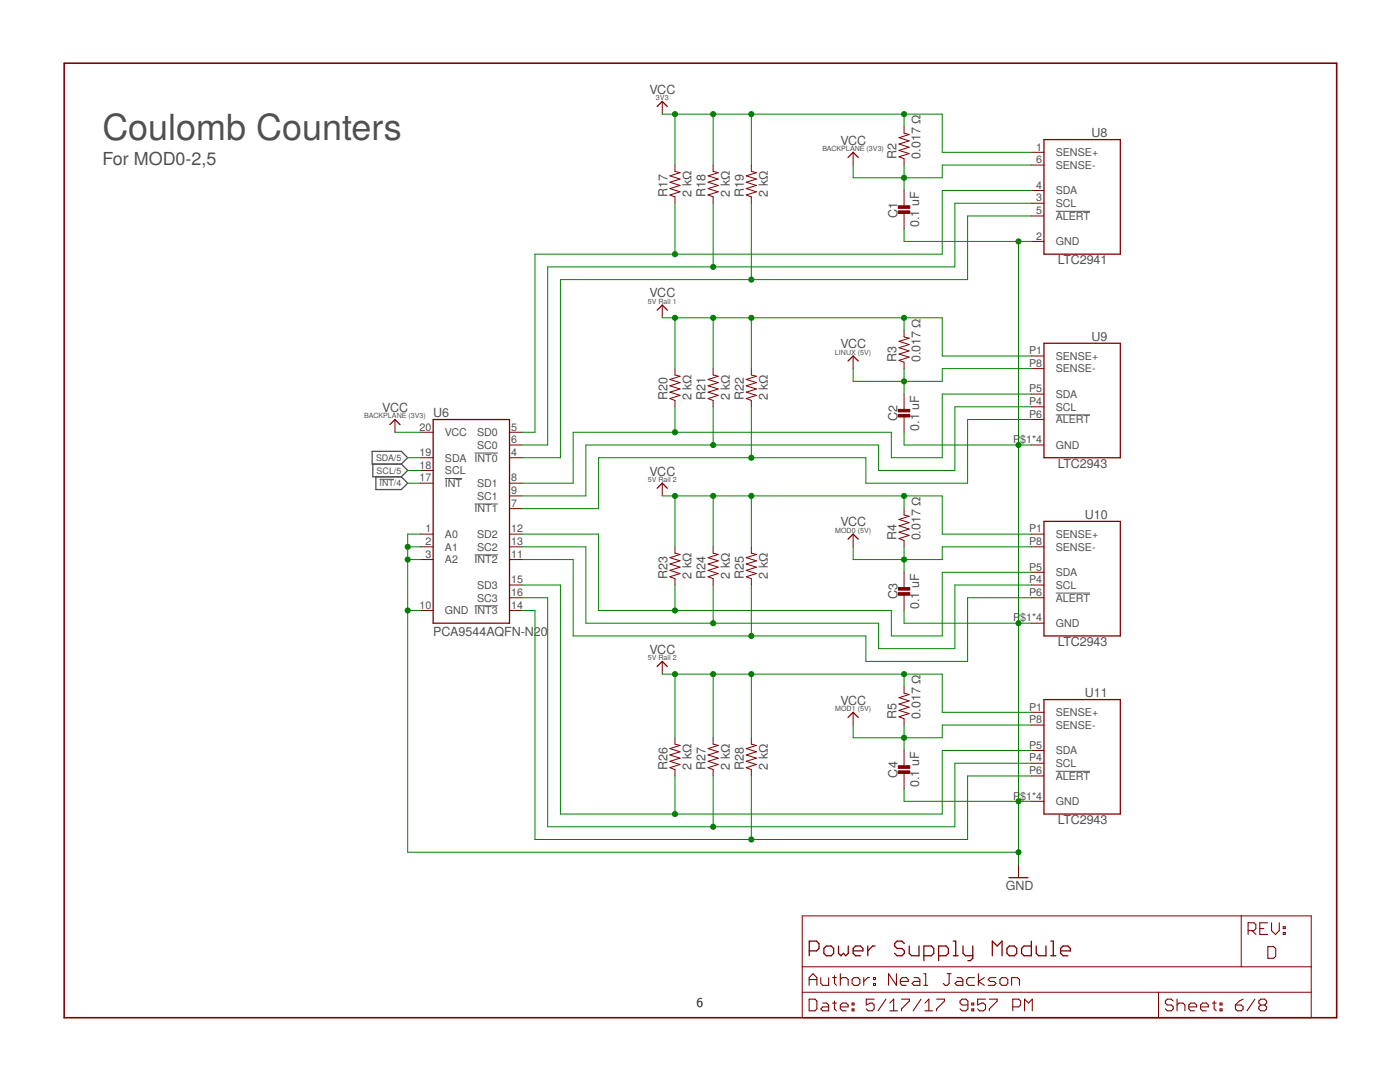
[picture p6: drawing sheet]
<svg xmlns="http://www.w3.org/2000/svg" width="279mm" height="216mm" viewBox="0 0 279 216" stroke-linecap="round" stroke-linejoin="round" font-family="sans-serif">
<path d="M210.7 42.2h6.8M75.8 95.6h2.8M88.8 95.5h3.4M94.7 90.4h4.7M210.7 82.8h6.8M94.7 100.6h4.7M94.7 110.7h4.7M210.7 118.3h6.8M94.7 120.9h4.7M210.7 153.9h6.8" fill="none" stroke="#505050" stroke-width=".2"/>
<path d="M74.3 90.1h5.8l1.3 1.2-1.3 1.3h-5.8zM74.4 92.6v2.5h5.7M75 95.1v2.6h5.1l1.3-1.3-1.3-1.3M80.1 92.6l1.3 1.3-1.3 1.2" fill="none" stroke="#505050" stroke-width=".25"/>
<g fill="none" stroke="#800000" stroke-width=".2">
<path d="M132.2 20.2v2.6M134.7 32.9v1.3l1 .3-2 .6 2 .6-2 .7 2 .6-2 .6 2 .7-2 .6 1 .4v1.3M142.3 32.9v1.3l1 .3-2 .6 2 .6-2 .7 2 .6-2 .6 2 .7-2 .6 1 .4v1.3M149.9 32.9v1.3l1.1 .3-2.1 .6 2.1 .6-2.1 .7 2.1 .6-2.1 .6 2.1 .7-2.1 .6 1 .4v1.3M170.3 30.4v2.5M180.4 25.3v1.3l1 .2-2 .7 2 .6-2 .6 2 .7-2 .6 2 .6-2 .7 1 .4v1.2M180.4 38v3.1M205.8 30.4h2.5M205.8 32.9h2.5M205.8 38h2.5M180.4 42.3v3.3M205.8 40.6h2.5"/>
<path d="M205.8 43.1h2.5M205.8 48.2h2.5M132.2 60.9v2.5M134.7 73.6v1.2l1 .3-2 .6 2 .6-2 .7 2 .6-2 .7 2 .6-2 .6 1 .4v1.3M142.3 73.6v1.2l1 .3-2 .6 2 .6-2 .7 2 .6-2 .7 2 .6-2 .6 1 .4v1.3M149.9 73.6v1.2l1.1 .3-2.1 .6 2.1 .6-2.1 .7 2.1 .6-2.1 .7 2.1 .6-2.1 .6 1 .4v1.3M170.3 71v2.6M180.4 66v1.2l1 .3-2 .6 2 .6-2 .7 2 .6-2 .7 2 .6-2 .6 1 .4v1.3M180.4 78.6v3.1M205.8 71h2.5M205.8 73.6h2.5M205.8 78.6h2.5"/>
<path d="M78.8 83.7v2.6M83.9 91.3h2.5M83.9 86.3h2.5M83.9 96.4h2.5M83.9 93.9h2.5M101.7 91.3h2.5M101.7 86.3h2.5M101.7 88.8h2.5M101.7 96.4h2.5M101.7 99h2.5M132.2 96.4v2.6M180.4 83v3.3"/>
<path d="M205.8 88.8h2.5M205.8 81.2h2.5M205.8 83.7h2.5M83.9 106.6h2.5M83.9 109.1h2.5M83.9 111.7h2.5M101.7 106.6h2.5M101.7 109.1h2.5M101.7 111.7h2.5M101.7 101.5h2.5M101.7 116.7h2.5M101.7 119.3h2.5"/>
<path d="M134.7 109.1v1.3l1 .2-2 .7 2 .6-2 .6 2 .7-2 .6 2 .6-2 .7 1 .4v1.2M142.3 109.1v1.3l1 .2-2 .7 2 .6-2 .6 2 .7-2 .6 2 .6-2 .7 1 .4v1.2M149.9 109.1v1.3l1.1 .2-2.1 .7 2.1 .6-2.1 .6 2.1 .7-2.1 .6 2.1 .6-2.1 .7 1 .4v1.2M170.3 106.6v2.5M180.4 101.5v1.3l1 .2-2 .7 2 .6-2 .6 2 .7-2 .6 2 .6-2 .7 1 .3v1.3M180.4 114.2v3M180.4 118.5v3.3M205.8 106.6h2.5M205.8 109.1h2.5M205.8 116.7h2.5M205.8 119.3h2.5M205.8 114.2h2.5"/>
<path d="M83.9 121.8h2.5M101.7 121.8h2.5M132.2 132v2.5M180.4 137.1v1.2l1 .3-2 .6 2 .6-2 .7 2 .6-2 .7 2 .6-2 .6 1 .4v1.3M205.8 124.4h2.5M134.7 147.2v1.3l1 .2-2 .7 2 .6-2 .6 2 .7-2 .6 2 .6-2 .7 1 .4v1.2M142.3 147.2v1.3l1 .2-2 .7 2 .6-2 .6 2 .7-2 .6 2 .6-2 .7 1 .4v1.2M149.9 147.2v1.3l1.1 .2-2.1 .7 2.1 .6-2.1 .6 2.1 .7-2.1 .6 2.1 .6-2.1 .7 1 .4v1.2M170.3 142.1v2.6M180.4 149.8v3M180.4 154.1v3.3M205.8 142.1h2.5"/>
<path d="M205.8 144.7h2.5M205.8 149.8h2.5M205.8 152.3h2.5M205.8 154.8h2.5M205.8 159.9h2.5M203.3 172.6v2.5M160.1 182.8h101.6v20.3h-101.6zM160.1 198h101.6M160.1 192.9h101.6M231.2 198v5.1M247.7 182.8v10.1"/>
</g>
<g fill="none" stroke="#800000" stroke-width=".25">
<path d="M131.1 21.3l1.1-1.1 1 1.1M169.2 31.4l1.1-1 1 1M208.3 27.9h15.3v22.8h-15.3zM131.1 61.9l1.1-1 1 1M169.2 72l1.1-1 1 1M208.3 68.5h15.3v22.8h-15.3zM77.8 84.7l1-1 1 1M86.4 83.7h15.3v40.7h-15.3zM131.1 97.4l1.1-1 1 1M169.2 107.6l1.1-1 1 1M208.3 104h15.3v22.9h-15.3zM131.1 133l1.1-1 1 1"/>
<path d="M208.3 139.6h15.3v22.8h-15.3zM169.2 143.2l1.1-1.1 1 1.1M201.4 175.1h3.8M161.5 189.7h1.5l.4-.4v-1l-.4-.5h-1.5v2.9M164.4 189.3l.5-.5h1l.5 .5v.9l-.5 .5h-1l-.5-.5zM167.3 188.8v1.4l.5 .5 .5-.5 .5 .5 .5-.5v-1.4M170.3 189.7h1.9v-.4l-.5-.5h-.9l-.5 .5v.9l.5 .5h.9M173.2 188.8v1.9M174.6 188.8h-.4l-1 .9M180.5 188.3l-.5-.5h-1l-.5 .5v.5l.5 .5h1l.5 .4v.5l-.5 .5h-1l-.5-.5M181.5 188.8v1.4l.4 .5h1.5v-1.9M184.4 190.7h1.5l.5-.5v-.9l-.5-.5h-1.5v2.9"/>
<path d="M187.3 190.7h1.5l.5-.5v-.9l-.5-.5h-1.5v2.9M190.2 187.8h.5v2.9M190.2 190.7h1M192.2 188.8v1.4l.5 .5h1.4M194.1 188.8v2.4l-.4 .5h-.5M198 190.7v-2.9l1 1 1-1v2.9M201 189.3l.4-.5h1l.5 .5v.9l-.5 .5h-1l-.4-.5zM205.8 187.8v2.9h-1.4l-.5-.5v-.9l.5-.5h1.4M206.8 188.8v1.4l.5 .5h1.4v-1.9M209.7 187.8h.5v2.9M209.7 190.7h1M211.7 189.7h1.9v-.4l-.5-.5h-.9l-.5 .5v.9l.5 .5h.9"/>
</g>
<g fill="#800000" stroke="#800000" stroke-width=".2">
<path d="M179.3 41.1h2.3v.5h-2.3z"/>
<path d="M179.3 42.1h2.3v.5h-2.3z"/>
<path d="M179.3 81.7h2.3v.5h-2.3z"/>
<path d="M179.3 82.7h2.3v.5h-2.3z"/>
<path d="M179.3 117.2h2.3v.6h-2.3z"/>
<path d="M179.3 118.3h2.3v.5h-2.3z"/>
<path d="M179.3 152.8h2.3v.5h-2.3z"/>
<path d="M179.3 153.8h2.3v.5h-2.3z"/>
</g>
<path d="M12.8 12.6h254v190.5h-254z" fill="none" stroke="#800000" stroke-width=".32"/>
<g fill="none" stroke="#800000" stroke-width=".21">
<path d="M161.5 196.6v-1.5l.7-.8 .8 .8v1.5M161.5 199.4h1.1l.4 .3v1.6l-.4 .4h-1.1zM161.5 195.5h1.5M163.8 195.1v1.1l.4 .4h1.2v-1.5M166.1 195.1h.8M166.5 194.7v1.5l.4 .4M166.5 199.7v1.6l.4 .4M167.7 194.3v2.3M167.7 195.5l.4-.4h.8l.4 .4v1.1M170.4 195.1h.8l.4 .4v.7l-.4 .4h-.8l-.3-.4v-.7zM172.4 195.1v1.5M173.5 195.1h-.3l-.8 .7"/>
<path d="M174.3 195.1h.4v.4h-.4zM174.3 196.2h.4v.4h-.4zM174.5 199.4h-1.6v1.1l.8-.3h.4l.4 .3v.8l-.4 .4h-.8l-.4-.4M176.8 199.4l-1.6 2.3M178.9 194.3v2.3l-1.6-2.3v2.3M179.7 195.8h1.6v-.3l-.5-.4h-.7l-.4 .4v.7l.4 .4h.7M179.9 199.4h1.6v.3l-1.6 1.6v.4M182.4 195.1h.8l.4 .4v1.1h-1.2l-.4-.4 .4-.4h1.2M183.8 199.4l-1.6 2.3M184.4 196.6h.7M184.4 194.3h.3v2.3M186.9 199.4h1.6v.3l-1.6 1.6v.4"/>
<path d="M189 194.3h.8M189.4 194.3v1.9l-.4 .4h-.4l-.3-.4M191 195.1h.8l.4 .4v1.1h-1.2l-.4-.4 .4-.4h1.2M194.5 195.1h-1.2l-.4 .4v.7l.4 .4h1.2M195.3 194.3v2.3M196.4 195.1l-1.1 .7 1.1 .8M196.7 199.4h-1.6v1.1l.8-.3h.4l.4 .3v.8l-.4 .4h-.8l-.4-.4M197.4 199.4h1.6v.3l-1.6 1.6v.4M198.8 195.1h-1.2l-.4 .4 .4 .3h.8l.4 .4-.4 .4h-1.2M199.6 195.5l.3-.4h.8l.4 .4v.7l-.4 .4h-.8l-.3-.4zM201.9 196.6v-1.5h1.2l.4 .4v1.1M234.1 199.7l-.4-.3h-.7l-.4 .3v.5l.4 .3h.7l.4 .4v.4l-.4 .4h-.7l-.4-.4"/>
<path d="M234.9 199.4v2.3M242.3 199.7v1.6l.4 .4M248.1 199.4l-.8 .3-.8 .8M249.1 185.7h1.2l.3-.4v-.8l-.3-.4h-1.2v2.4M249.9 185.7l.7 .8M250.4 199.4l-1.5 2.3M251.4 185.3h.8M253 184.1h-1.6v2.4h1.6M253 188.9h1.2l.4 .4v1.5l-.4 .4h-1.2zM253.8 184.1v1.6l.8 .8 .7-.8v-1.6M256.1 186.1h.4v.4h-.4zM256.1 184.9h.4v.4h-.4z"/>
<path d="M164.2 200.2h.8l.4 .3v1.2h-1.2l-.4-.4 .4-.4h1.2M166.1 200.2h.8M167.7 200.9h1.6v-.4l-.4-.3h-.8l-.4 .3v.8l.4 .4h.8M170.1 201.3h.3v.4h-.3zM170.1 200.2h.3v.3h-.3zM177.6 201.7h1.5M177.6 200.2l.8-.8v2.3M184.6 201.7h1.5M184.6 200.2l.8-.8v2.3M193.2 200.5h-1.2l-.4-.3v-.5l.4-.3h.8l.4 .3v1.6l-.4 .4h-.8l-.4-.4M194 201.3h.3v.4h-.3zM194 200.2h.3v.3h-.3z"/>
<path d="M202.1 200.9h1.2l.4-.4v-.8l-.4-.3h-1.2v2.3M204.5 201.7v-2.3l.8 .8 .7-.8v2.3M234.9 200.5l.4-.3h.8l.4 .3v1.2M237.3 200.9h1.5v-.4l-.4-.3h-.8l-.3 .3v.8l.3 .4h.8M239.6 200.9h1.6v-.4l-.4-.3h-.8l-.4 .3v.8l.4 .4h.8M241.9 200.2h.8M243.5 201.3h.4v.4h-.4zM243.5 200.2h.4v.3h-.4zM246.5 200.5h1.2l.4 .4v.4l-.4 .4h-.8l-.4-.4zM251.6 200.5l-.4 .4v.4l.4 .4h.8l.4-.4v-.4l-.4-.4M251.6 200.5l-.4-.3v-.5l.4-.3h.8l.4 .3v.5l-.4 .3M251.6 200.5h.8"/>
</g>
<g fill="none" stroke="#008000" stroke-width=".2">
<path d="M132.2 22.8h55.8v7.6h17.8M134.7 22.8v10.1M142.3 22.8v10.1M149.9 22.8v10.1M170.3 32.9v2.6h17.7v-2.6h17.8M180.4 22.8v2.5M180.4 32.9v5.1M205.8 38h-17.8v12.7h-81.2v35.6h-2.6M134.7 40.6v10.1M142.3 40.6v12.7M149.9 40.6v15.2M180.4 45.6v2.6h25.4"/>
<path d="M203.3 48.2v124.4M205.8 40.6h-15.2v12.7h-81.3v35.5h-5.1M205.8 43.1h-12.7v12.7h-81.3v35.5h-7.6M132.2 63.4h55.8v7.6h17.8M134.7 63.4v10.2M142.3 63.4v10.2M149.9 63.4v10.2M170.3 73.6v2.5h17.7v-2.5h17.8M180.4 63.4v2.6M180.4 73.6v5M205.8 78.6h-17.8v12.7h-10.1v-5h-63.5v10.1h-10.2M78.8 86.3h5.1"/>
<path d="M81.4 91.3h2.5M81.4 93.9h2.5M81.4 96.4h2.5M132.2 99h55.8v7.6h17.8M134.7 81.2v5.1M134.7 99v10.1M142.3 81.2v7.6M142.3 99v10.1M149.9 81.2v10.1M149.9 99v10.1M180.4 86.3v2.5h25.4M180.4 99v2.5"/>
<path d="M205.8 81.2h-15.2v12.7h-15.3v-5.1h-58.4v10.2h-12.7M205.8 83.7h-12.7v12.7h-20.3v-5.1h-53.3v10.2h-15.3M81.4 109.1h2.5M81.4 111.7h2.5M83.9 106.6h-2.5v63.5h121.9M104.2 106.6h15.3v15.2h58.4v5.1h10.1v-12.7h17.8M104.2 116.7h7.6v45.7h76.2v-12.6h17.8M104.2 119.3h5.1v45.7h81.3v-12.7h15.2M104.2 109.1h12.7v15.3h58.4v5h15.3v-12.7h15.2M104.2 111.7h10.2v15.2h58.4v5.1h20.3v-12.7h12.7M134.7 116.7v5.1M142.3 116.7v7.7"/>
<path d="M149.9 116.7v10.2M170.3 109.1v2.6h17.7v-2.6h17.8M180.4 109.1v5.1M81.4 121.8h2.5M104.2 121.8h2.6v45.7h86.3v-12.7h12.7M132.2 134.5h55.8v7.6h17.8M134.7 134.5v12.7M142.3 134.5v12.7M149.9 134.5v12.7M180.4 121.8v2.6h25.4M180.4 134.5v2.6M134.7 154.8v7.6"/>
<path d="M142.3 154.8v10.2M149.9 154.8v12.7M170.3 144.7v2.5h17.7v-2.5h17.8M180.4 144.7v5.1M180.4 157.4v2.5h25.4"/>
</g>
<g fill="#008000" stroke="#008000" stroke-width=".2">
<circle cx="134.7" cy="50.7" r=".51"/>
<circle cx="142.3" cy="53.3" r=".51"/>
<circle cx="134.7" cy="121.8" r=".51"/>
<circle cx="142.3" cy="124.4" r=".51"/>
<circle cx="149.9" cy="126.9" r=".51"/>
<circle cx="134.7" cy="162.4" r=".51"/>
<circle cx="142.3" cy="165" r=".51"/>
<circle cx="149.9" cy="167.5" r=".51"/>
<circle cx="180.4" cy="35.5" r=".51"/>
<circle cx="180.4" cy="63.4" r=".51"/>
<circle cx="134.7" cy="63.4" r=".51"/>
<circle cx="142.3" cy="63.4" r=".51"/>
<circle cx="149.9" cy="63.4" r=".51"/>
<circle cx="149.9" cy="55.8" r=".51"/>
<circle cx="134.7" cy="86.3" r=".51"/>
<circle cx="142.3" cy="88.8" r=".51"/>
<circle cx="149.9" cy="91.3" r=".51"/>
<circle cx="203.3" cy="88.8" r=".51"/>
<circle cx="203.3" cy="48.2" r=".51"/>
<circle cx="203.3" cy="124.4" r=".51"/>
<circle cx="203.3" cy="159.9" r=".51"/>
<circle cx="81.4" cy="111.7" r=".51"/>
<circle cx="81.4" cy="121.8" r=".51"/>
<circle cx="203.3" cy="170.1" r=".51"/>
<circle cx="81.4" cy="109.1" r=".51"/>
<circle cx="180.4" cy="22.8" r=".51"/>
<circle cx="134.7" cy="22.8" r=".51"/>
<circle cx="142.3" cy="22.8" r=".51"/>
<circle cx="149.9" cy="22.8" r=".51"/>
<circle cx="180.4" cy="76.1" r=".51"/>
<circle cx="180.4" cy="111.7" r=".51"/>
<circle cx="180.4" cy="147.2" r=".51"/>
<circle cx="180.4" cy="99" r=".51"/>
<circle cx="134.7" cy="99" r=".51"/>
<circle cx="142.3" cy="99" r=".51"/>
<circle cx="149.9" cy="99" r=".51"/>
<circle cx="180.4" cy="134.5" r=".51"/>
<circle cx="134.7" cy="134.5" r=".51"/>
<circle cx="142.3" cy="134.5" r=".51"/>
<circle cx="149.9" cy="134.5" r=".51"/>
</g>
<text font-size="7.2" fill="#505050" x="20.4" y="27.9">Coulomb Counters</text>
<text font-size="3.6" fill="#505050" x="20.4" y="32.9">For MOD0-2,5</text>
<text font-size="2.7" x="139" y="200.9">6</text>
<g font-size="2.5" fill="#505050">
<text x="129.6" y="18.7">VCC</text>
<text x="167.7" y="28.9">VCC</text>
<text x="217.9" y="27.3">U8</text>
<text x="178.9" y="31.7" transform="rotate(-90 178.9 31.7)">R2</text>
<text x="183.7" y="31.7" transform="rotate(-90 183.7 31.7)">0.017 Ω</text>
<text x="133.2" y="39.3" transform="rotate(-90 133.2 39.3)">R17</text>
<text x="138" y="39.3" transform="rotate(-90 138 39.3)">2 kΩ</text>
<text x="140.8" y="39.3" transform="rotate(-90 140.8 39.3)">R18</text>
<text x="145.6" y="39.3" transform="rotate(-90 145.6 39.3)">2 kΩ</text>
<text x="148.4" y="39.3" transform="rotate(-90 148.4 39.3)">R19</text>
<text x="153.2" y="39.3" transform="rotate(-90 153.2 39.3)">2 kΩ</text>
<text x="179.1" y="43.4" transform="rotate(-90 179.1 43.4)">C1</text>
<text x="183.5" y="45.4" transform="rotate(-90 183.5 45.4)">0.1 uF</text>
<text x="211.1" y="52.7">LTC2941</text>
<text x="129.6" y="59.3">VCC</text>
<text x="167.7" y="69.5">VCC</text>
<text x="217.9" y="68">U9</text>
<text x="178.9" y="72.3" transform="rotate(-90 178.9 72.3)">R3</text>
<text x="183.7" y="72.3" transform="rotate(-90 183.7 72.3)">0.017 Ω</text>
<text x="76.3" y="82.2">VCC</text>
<text x="86.5" y="83.2">U6</text>
<text x="133.2" y="79.9" transform="rotate(-90 133.2 79.9)">R20</text>
<text x="138" y="79.9" transform="rotate(-90 138 79.9)">2 kΩ</text>
<text x="140.8" y="79.9" transform="rotate(-90 140.8 79.9)">R21</text>
<text x="145.6" y="79.9" transform="rotate(-90 145.6 79.9)">2 kΩ</text>
<text x="148.4" y="79.9" transform="rotate(-90 148.4 79.9)">R22</text>
<text x="153.2" y="79.9" transform="rotate(-90 153.2 79.9)">2 kΩ</text>
<text x="179.1" y="84" transform="rotate(-90 179.1 84)">C2</text>
<text x="183.5" y="86" transform="rotate(-90 183.5 86)">0.1 uF</text>
<text x="129.6" y="94.9">VCC</text>
<text x="211.1" y="93.4">LTC2943</text>
<text x="167.7" y="105.1">VCC</text>
<text x="178.9" y="107.8" transform="rotate(-90 178.9 107.8)">R4</text>
<text x="183.7" y="107.8" transform="rotate(-90 183.7 107.8)">0.017 Ω</text>
<text x="216.5" y="103.5">U10</text>
<text x="133.2" y="115.5" transform="rotate(-90 133.2 115.5)">R23</text>
<text x="138" y="115.5" transform="rotate(-90 138 115.5)">2 kΩ</text>
<text x="140.8" y="115.5" transform="rotate(-90 140.8 115.5)">R24</text>
<text x="145.6" y="115.5" transform="rotate(-90 145.6 115.5)">2 kΩ</text>
<text x="148.4" y="115.5" transform="rotate(-90 148.4 115.5)">R25</text>
<text x="153.2" y="115.5" transform="rotate(-90 153.2 115.5)">2 kΩ</text>
<text x="179.1" y="119.6" transform="rotate(-90 179.1 119.6)">C3</text>
<text x="183.5" y="121.5" transform="rotate(-90 183.5 121.5)">0.1 uF</text>
<text x="86.5" y="126.9">PCA9544AQFN-N20</text>
<text x="129.6" y="130.4">VCC</text>
<text x="211.1" y="128.9">LTC2943</text>
<text x="167.7" y="140.6">VCC</text>
<text x="178.9" y="143.4" transform="rotate(-90 178.9 143.4)">R5</text>
<text x="183.7" y="143.4" transform="rotate(-90 183.7 143.4)">0.017 Ω</text>
<text x="216.5" y="139.1">U11</text>
<text x="133.2" y="153.6" transform="rotate(-90 133.2 153.6)">R26</text>
<text x="138" y="153.6" transform="rotate(-90 138 153.6)">2 kΩ</text>
<text x="140.8" y="153.6" transform="rotate(-90 140.8 153.6)">R27</text>
<text x="145.6" y="153.6" transform="rotate(-90 145.6 153.6)">2 kΩ</text>
<text x="148.4" y="153.6" transform="rotate(-90 148.4 153.6)">R28</text>
<text x="153.2" y="153.6" transform="rotate(-90 153.2 153.6)">2 kΩ</text>
<text x="179.1" y="155.1" transform="rotate(-90 179.1 155.1)">C4</text>
<text x="183.5" y="157.1" transform="rotate(-90 183.5 157.1)">0.1 uF</text>
<text x="211.1" y="164.5">LTC2943</text>
<text x="200.7" y="177.7">GND</text>
</g>
<g font-size="2.1" fill="#505050">
<text x="206.8" y="30">1</text>
<text x="206.8" y="32.6">6</text>
<text x="210.7" y="31.2">SENSE+</text>
<text x="210.7" y="33.7">SENSE-</text>
<text x="206.8" y="37.7">4</text>
<text x="206.8" y="40.2">3</text>
<text x="210.7" y="38.8">SDA</text>
<text x="210.7" y="41.3">SCL</text>
<text x="206.8" y="42.7">5</text>
<text x="206.8" y="47.8">2</text>
<text x="210.7" y="43.9">ALERT</text>
<text x="210.7" y="48.9">GND</text>
<text x="205.4" y="70.7">P1</text>
<text x="210.7" y="71.8">SENSE+</text>
<text x="205.4" y="73.2">P8</text>
<text x="210.7" y="74.3">SENSE-</text>
<text x="205.4" y="78.3">P5</text>
<text x="205.4" y="80.8">P4</text>
<text x="205.4" y="83.4">P6</text>
<text x="210.7" y="79.4">SDA</text>
<text x="210.7" y="81.9">SCL</text>
<text x="83.7" y="85.9">20</text>
<text x="88.8" y="87">VCC</text>
<text x="95.2" y="87">SD0</text>
<text x="95.2" y="89.6">SC0</text>
<text x="102" y="85.9">5</text>
<text x="102" y="88.4">6</text>
<text x="202.2" y="88.4">P</text>
<text x="203.6" y="88.4">$1*4</text>
<text x="210.7" y="84.5">ALERT</text>
<text x="210.7" y="89.6">GND</text>
<text x="83.7" y="93.5">18</text>
<text x="83.7" y="91">19</text>
<text x="88.8" y="94.6">SCL</text>
<text x="88.8" y="92.1">SDA</text>
<text x="94.7" y="92.1">INT0</text>
<text x="102" y="91">4</text>
<text x="83.7" y="96.1">17</text>
<text x="88.8" y="97.2">INT</text>
<text x="95.2" y="97.2">SD1</text>
<text x="95.2" y="99.7">SC1</text>
<text x="102" y="101.1">7</text>
<text x="102" y="96.1">8</text>
<text x="102" y="98.6">9</text>
<text x="84.9" y="106.2">1</text>
<text x="88.8" y="107.3">A0</text>
<text x="94.7" y="102.3">INT1</text>
<text x="95.2" y="107.3">SD2</text>
<text x="102" y="106.2">12</text>
<text x="205.4" y="106.2">P1</text>
<text x="210.7" y="107.3">SENSE+</text>
<text x="84.9" y="108.8">2</text>
<text x="84.9" y="111.3">3</text>
<text x="88.8" y="109.9">A1</text>
<text x="88.8" y="112.4">A2</text>
<text x="94.7" y="112.4">INT2</text>
<text x="95.2" y="109.9">SC2</text>
<text x="102" y="111.3">11</text>
<text x="102" y="108.8">13</text>
<text x="205.4" y="108.8">P8</text>
<text x="205.4" y="113.8">P5</text>
<text x="210.7" y="109.9">SENSE-</text>
<text x="95.2" y="117.5">SD3</text>
<text x="102" y="116.4">15</text>
<text x="102" y="118.9">16</text>
<text x="205.4" y="116.4">P4</text>
<text x="205.4" y="118.9">P6</text>
<text x="210.7" y="115">SDA</text>
<text x="210.7" y="117.5">SCL</text>
<text x="83.7" y="121.5">10</text>
<text x="88.8" y="122.6">GND INT3</text>
<text x="95.2" y="120">SC3</text>
<text x="102" y="121.5">14</text>
<text x="202.2" y="124">P</text>
<text x="203.6" y="124">$1*4</text>
<text x="210.7" y="120">ALERT</text>
<text x="210.7" y="125.1">GND</text>
<text x="205.4" y="141.8">P1</text>
<text x="210.7" y="142.9">SENSE+</text>
<text x="205.4" y="144.3">P8</text>
<text x="205.4" y="149.4">P5</text>
<text x="210.7" y="145.4">SENSE-</text>
<text x="205.4" y="151.9">P4</text>
<text x="205.4" y="154.5">P6</text>
<text x="210.7" y="150.5">SDA</text>
<text x="210.7" y="153">SCL</text>
<text x="210.7" y="155.6">ALERT</text>
<text x="202.2" y="159.5">P</text>
<text x="203.6" y="159.5">$1*4</text>
<text x="210.7" y="160.7">GND</text>
</g>
<g font-size="1.8" fill="#505050">
<text x="75" y="92">SDA/5</text>
<text x="75.2" y="94.5">SCL/5</text>
<text x="75.8" y="97.1">INT/4</text>
</g>
<g font-size="1.4" fill="#505050">
<text x="130.9" y="20">3V3</text>
<text x="164.1" y="30.1">BACKPLANE (3V3)</text>
<text x="129.3" y="60.6">5V Rail 1</text>
<text x="166.6" y="70.8">LINUX (5V)</text>
<text x="72.7" y="83.5">BACKPLANE (3V3)</text>
<text x="129.3" y="96.2">5V Rail 2</text>
<text x="166.7" y="106.3">MOD0 (5V)</text>
<text x="129.3" y="131.7">5V Rail 2</text>
<text x="166.7" y="141.9">MOD1 (5V)</text>
</g>
</svg>
